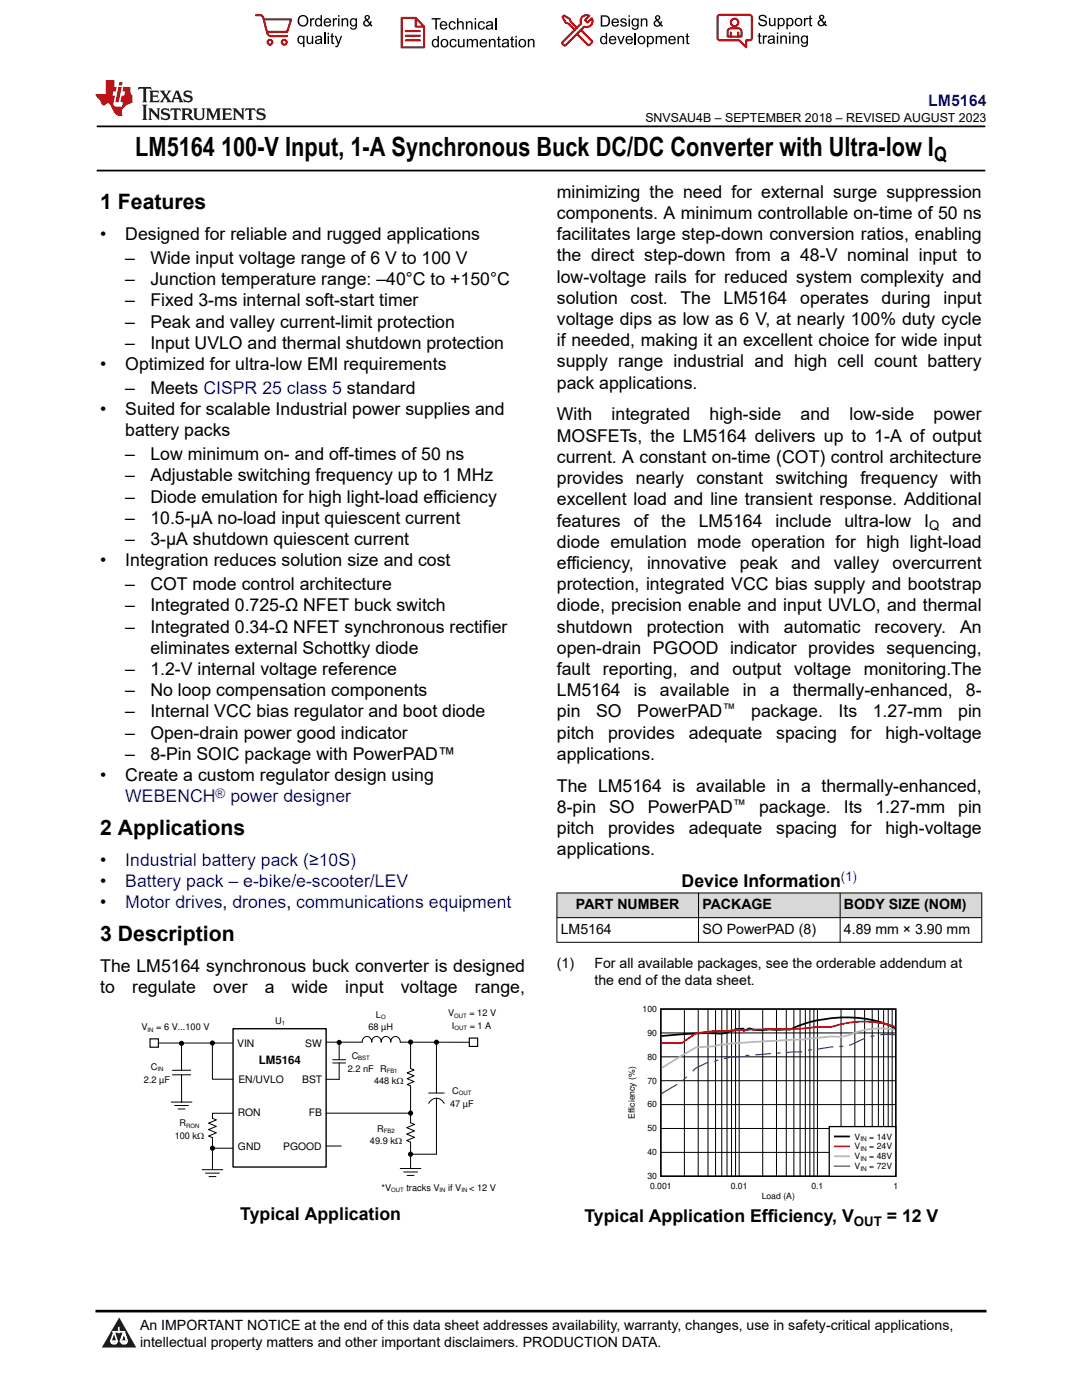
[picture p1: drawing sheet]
<svg xmlns="http://www.w3.org/2000/svg" width="216mm" height="279mm" viewBox="0 0 216 279" stroke-linecap="round" stroke-linejoin="round" font-family="sans-serif">
<path d="M19.3 25.2h177.3M19.3 34h177.3" fill="none" stroke="#000" stroke-width=".35"/>
<g fill="#d8d8d8">
<path d="M111.1 178.2h84.8v4.9h-84.8z" fill-rule="evenodd"/>
<path d="M111.2 178.3h28.1v4.8h-28.1z" fill-rule="evenodd"/>
<path d="M139.4 178.3h28.2v4.8h-28.2z" fill-rule="evenodd"/>
<path d="M167.7 178.3h28.1v4.8h-28.1z" fill-rule="evenodd"/>
</g>
<g fill="none" stroke="#000" stroke-width=".2">
<path d="M111.1 178.2h84.9M111.1 178.2v9.9M139.4 178.2v9.9M167.6 178.2v9.9M195.9 178.2v9.9M111.1 183.1h84.9M111.1 188.1h84.9M31.6 208.2h14.8M34.2 219.9h4.1M36.2 208.2v5.4M36.2 214.5v5.4M38 213.6h-3.6"/>
<path d="M38 214.5h-3.6M42.4 207.9v7.5h4.1M65 215.4h2.7M65.1 208h7.2a.96 .96 0 0 1 .9-1.2 .96 .96 0 0 1 1 1.2 .96 .96 0 0 1 .9-1.2 .96 .96 0 0 1 1 1.2 .96 .96 0 0 1 .9-1.2 .96 .96 0 0 1 1 1.2 .96 .96 0 0 1 .9-1.1 .96 .96 0 0 1 1 1.1h13.7M34.9 220.6h2.7M35.5 221.3h1.4M42.4 222.2h4.1M65.1 222.2h16.8M65.1 228.7h3"/>
<circle cx="36.2" cy="208.2" r=".41"/>
<circle cx="42.4" cy="208.2" r=".41"/>
<circle cx="67.7" cy="208" r=".41"/>
<circle cx="87.1" cy="208" r=".41"/>
</g>
<path d="M46.5 205.3h18.6v27.6h-18.6z" fill="none" stroke="#000" stroke-width=".28"/>
<g fill="#000">
<circle cx="36.2" cy="208.2" r=".41"/>
<circle cx="42.4" cy="208.2" r=".41"/>
<circle cx="67.7" cy="208" r=".41"/>
<circle cx="87.1" cy="208" r=".41"/>
</g>
<path d="M29.9 207.3h1.7v1.7h-1.7z" fill-rule="evenodd" fill="#fff"/>
<path d="M29.9 207.3h1.7v1.7h-1.7z" fill="none" stroke="#000" stroke-width=".23"/>
<path d="M93.6 207.2h1.7v1.6h-1.7z" fill-rule="evenodd" fill="#fff"/>
<path d="M93.6 207.2h1.7v1.6h-1.7z" fill="none" stroke="#000" stroke-width=".23"/>
<g fill="none" stroke="#000" stroke-width=".2">
<path d="M66.4 212.1h2.6M66.4 211.5h2.6M67.7 208v3.5M67.7 212.1v3.3M81.9 208v5.2l.7 .3-1.4 .6 1.4 .6-1.4 .6 1.4 .6-1.4 .5 .7 .3v7.4l.8 .3-1.5 .6 1.5 .7-1.5 .6 1.5 .7-1.5 .6 .7 .3v5.3M85.5 218.1h3.1M87.1 208v10.1M87.1 219.2v11.1h-5.2M40.3 233.4h4.2M41 234.1h2.8M41.7 234.8h1.4M42.4 222.2v1l.8 .3-1.6 .6 1.6 .7-1.6 .6 1.6 .7-1.6 .6 .8 .3v6.4"/>
<path d="M42.4 229.1h4M79.9 233.2h4.1M80.6 233.9h2.7M81.2 234.6h1.4M85.5 220.2a1.69 1.69 0 0 1 1.6-1 1.69 1.69 0 0 1 1.5 1"/>
<circle cx="81.9" cy="208" r=".41"/>
<circle cx="42.4" cy="229.1" r=".41"/>
<circle cx="81.9" cy="230.3" r=".41"/>
<circle cx="81.9" cy="222.2" r=".41"/>
</g>
<g fill="#000">
<circle cx="81.9" cy="208" r=".41"/>
<circle cx="42.4" cy="229.1" r=".41"/>
<circle cx="81.9" cy="230.3" r=".41"/>
<circle cx="81.9" cy="222.2" r=".41"/>
</g>
<path d="M125 200.7h53.9v39h-53.9z" fill-rule="evenodd" fill="#fff"/>
<path d="M131.9 201.4h46.8v33.3h-46.8z" fill="none" stroke="#000" stroke-width=".25"/>
<g fill="none" stroke="#000" stroke-width=".2">
<path d="M131.9 215.7h46.8M131.9 210.9h46.8M131.9 206.1h46.8M136.6 201.4v33.4M139.3 201.4v33.4M141.3 201.4v33.4M142.8 201.4v33.4M144 201.4v33.4M145.1 201.4v33.4M146 201.4v33.4M146.8 201.4v33.4M147.5 201.4v33.4"/>
<path d="M152.2 201.4v33.4M154.9 201.4v33.4M156.9 201.4v33.4M158.4 201.4v33.4M159.6 201.4v33.4M160.7 201.4v33.4M161.6 201.4v33.4M162.4 201.4v33.4M163.1 201.4v33.4M167.8 201.4v33.4M170.6 201.4v33.4M172.5 201.4v33.4"/>
<path d="M174 201.4v33.4M175.3 201.4v33.4M176.3 201.4v33.4M177.2 201.4v33.4M178 201.4v33.4M131.9 230h46.8M131.9 225.2h46.8M131.9 220.4h46.8"/>
</g>
<path d="M178.6 205.3a21.7 21.7 0 0 0-12.8-2.1l-2.7 .4a23.5 23.5 0 0 0-5.5 1.9l-4-.1a7.7 7.7 0 0 1-4.1-.2l-1.1 .6v-.5l-1.8 .1v.2l-1.7 .5-1.1 .2a55.7 55.7 0 0 0-11.8 .5" fill="none" stroke="#000" stroke-width=".35"/>
<path d="M178.6 204.9a19.3 19.3 0 0 0-12.8 .1h-2.7a139.2 139.2 0 0 1-13.6 .5l-4.6 .3a23 23 0 0 0-6 .4l-2.9 2h-4" fill="none" stroke="#f00" stroke-width=".35"/>
<path d="M178.6 205.6a15 15 0 0 0-9.3 1l-1.5 .3-2-.1-5.7 .7-14.3 .7-.9 .3-1.1-.1-1.3 .4-3.6 .2-6.9 4.2" fill="none" stroke="#b8b8b8" stroke-width=".35"/>
<g fill="none" stroke="#295c75" stroke-width=".25">
<path d="M135.1 216.4l-3.1 1.9M137 214.9l-.7 .7M141.3 212.1l-2.4 1.1-.7 .6M143.3 211.5l-.8 .4M147.6 210.8l-1.8 .1-1.3 .3M149.5 210.6l-.7 .1M153.8 210.3l-3.1 .2M155.8 210.1l-.8 .1M160.1 209.9l-3.2 .2M162 209.5l-.8 .1M166.3 208.9l-3.1 .5M168.3 208.8l-.8 .1"/>
<path d="M172.5 207.2l-3.1 1.4M174.5 206.7l-.8 .2M175.7 206.5h2.9"/>
</g>
<path d="M165.5 224.8h13.2v9.9h-13.2z" fill-rule="evenodd" fill="#fff"/>
<path d="M165.5 224.8h13.2v9.9h-13.2z" fill="none" stroke="#000" stroke-width=".25"/>
<path d="M166.6 226.8h2.8" fill="none" stroke="#000" stroke-width=".35"/>
<path d="M166.6 228.8h2.8" fill="none" stroke="#f00" stroke-width=".35"/>
<path d="M166.6 230.8h2.8" fill="none" stroke="#b8b8b8" stroke-width=".35"/>
<path d="M166.5 232.7h3" fill="none" stroke="#295c75" stroke-width=".25"/>
<path d="M0 0h215.9v23.8h-215.9z" fill-rule="evenodd" fill="#fff"/>
<path d="M27.7 17.4l-.2 .6 .5-.3h.6v.1v2.2l-.2 .4h1l-.2-.4v-2.2v-.1h.5l.5 .3-.1-.6zM29.8 18.1l.2 .4v1.5l-.2 .4h1.9l.1-.6a1.08 1.08 0 0 1-1.3 .2v-.7h.6l.4 .2v-.6l-.4 .2h-.6v-.6l.2-.1a1 1 0 0 1 1 .2l-.1-.5zM31.8 18.1l1 1.1-1 1.2h.9l-.2-.2 .4-.7 .5 .7-.2 .2h1.6l-.2-.2 .1-.4h1l.1 .4-.1 .2h.9l-.2-.3-.8-2h-.5l-1 2.2-.8-1.1 .9-1.1h-.8l.2 .2-.5 .7-.3-.7 .1-.2zM35.2 18.5l.4 1h-.8zM36.8 18.2a.65 .65 0 0 0-.2 .7 .65 .65 0 0 0 .6 .5l.7 .2 .1 .2a.79 .79 0 0 1-.7 .4 .79 .79 0 0 1-.7-.5l.1 .7 .2-.1a.93 .93 0 0 0 1.1 .1 .93 .93 0 0 0 .4-1 1.46 1.46 0 0 0-1.2-.6l-.1-.3a1.09 1.09 0 0 1 1.2 .2l-.2-.6-.1 .1-.6-.2zM28.4 20.9l.2 .4v2.3l-.2 .3h1l-.2-.3v-2.3l.2-.4zM29.6 21.6l.2 .4v1.6l-.2 .3h.8l-.3-.3v-1.4l1.7 1.8v-2l.2-.4h-.8l.2 .2 .1 1.1-1.2-1.3zM32.3 21.8a.65 .65 0 0 0-.2 .7 .65 .65 0 0 0 .7 .4l.6 .2 .1 .2a.79 .79 0 0 1-.7 .4 .79 .79 0 0 1-.7-.5l.1 .7 .2-.1a.93 .93 0 0 0 1.1 .1 .93 .93 0 0 0 .4-.9 1.46 1.46 0 0 0-1.2-.6l-.1-.4a1.09 1.09 0 0 1 1.2 .2l-.2-.6-.1 .1-.6-.1zM34.1 21.6l-.1 .7a.63 .63 0 0 1 .7-.4l.1 1.7-.3 .3h1l-.2-.3v-1.7a.66 .66 0 0 1 .8 .4l-.1-.7zM36.2 21.6l.2 .4v1.6l-.2 .3h.9l-.2-.2v-.7h.5l.1 .2a.79 .79 0 0 0 1.2 .6l-1-.9a.61 .61 0 0 0 .6-.6 .61 .61 0 0 0-.5-.6zM36.9 21.9h.2a.47 .47 0 0 1 .5 .1 .47 .47 0 0 1 .1 .5l-.2 .2h-.6zM38.5 21.6l.2 .2a2.27 2.27 0 0 0 .4 2 1.04 1.04 0 0 0 1.7-.7v-1.3l.2-.2h-.8l.2 .4v1.1a.6 .6 0 0 1-.6 .6 .6 .6 0 0 1-.6-.6v-1.1l.3-.4zM41.1 21.6l.2 .4v1.6l-.2 .3h.7l-.2-.3v-1.5l.9 1.9 .8-1.9v1.5l-.2 .3h1l-.3-.3v-1.6l.3-.4h-.8l-.7 1.5-.7-1.5zM44.3 21.6l.2 .4v1.6l-.2 .3h1.9l.1-.5a1.09 1.09 0 0 1-1.3 .1v-.6h.6l.4 .1v-.6l-.4 .2h-.6v-.6l.2-.1a1.01 1.01 0 0 1 1 .3l-.1-.6zM46.4 21.6l.3 .4v1.6l-.3 .3h.8l-.2-.3v-1.4l1.6 1.8v-2l.2-.4h-.7l.2 .2v1.1l-1.2-1.3zM49 21.6l-.1 .7a.63 .63 0 0 1 .8-.4v1.7l-.3 .3h1l-.2-.3v-1.7a.66 .66 0 0 1 .8 .4l-.1-.7zM51.4 21.8a.65 .65 0 0 0-.2 .7 .65 .65 0 0 0 .6 .4l.6 .2 .2 .2a.79 .79 0 0 1-.8 .4 .79 .79 0 0 1-.6-.5l.1 .7 .2-.1a.93 .93 0 0 0 1 .1 .93 .93 0 0 0 .5-.9 1.46 1.46 0 0 0-1.3-.6l-.1-.4a1.09 1.09 0 0 1 1.3 .2l-.2-.6-.2 .1-.5-.1z" fill="#231f20"/>
<path d="M21.1 16v2.8h-2.1l.1 .3 .9 1a.95 .95 0 0 0 .9 .9 .59 .59 0 0 1 .6-.4 .59 .59 0 0 1 .5 .4l.4 .8a1.59 1.59 0 0 0 2.1 1.3 1.61 1.61 0 0 1 1-2.2l1-.4-.1-1.5a1.59 1.59 0 0 1-.4-1.6h-1.4l-.2 .9h.5l-.1 .8h-.5l-.2 1v.2l.4 .1-.2 .9h-.6a.73 .73 0 0 1-1.1-.7l.3-1.5h-.5l.2-.8h.5l.2-.9h-.5v-1.4zM23.6 17.4l-.6 3h.7l.6-3zM23.8 16.4l-.1 .7h.7l.1-.7z" fill="#ed1c24"/>
<g fill="#000">
<path d="M59.4 4.2a1.12 1.12 0 0 1 2.2 0 1.12 1.12 0 0 1-2.2 0zM59.9 3.5a.89 .89 0 0 0-.1 1.1 .89 .89 0 0 0 1.1 .4 .88 .88 0 0 0 .3-1.3 .88 .88 0 0 0-1.3-.2z" fill-rule="evenodd"/>
<path d="M59.5 7.3l.5-.2 .5 .3v-.3h.3v2.3h-.3v-.8a.74 .74 0 0 1-1 0 .74 .74 0 0 1-.1-1zM59.8 7.5a.57 .57 0 0 0-.2 .7 .57 .57 0 0 0 .8 .2 .57 .57 0 0 0 .1-.7 .57 .57 0 0 0-.7-.2z" fill-rule="evenodd"/>
<path d="M61.9 3.6h.2v.3l.2-.2 .3-.1 .2 .1-.1 .3a.36 .36 0 0 0-.5 0 .36 .36 0 0 0 0 .4v.9h-.3z" fill-rule="evenodd"/>
<path d="M61.2 7.1h.3v.9a.41 .41 0 0 0 .4 .6 .41 .41 0 0 0 .3-.6v-.9h.3v1.7h-.2v-.3a.58 .58 0 0 1-.7 .3 .58 .58 0 0 1-.4-.6z" fill-rule="evenodd"/>
<path d="M63 3.8l.5-.2 .5 .2v-.8h.2v2.3h-.2v-.2a.75 .75 0 0 1-1-.1 .75 .75 0 0 1-.1-1zM63.2 4a.57 .57 0 0 0-.1 .7 .57 .57 0 0 0 .8 .2 .57 .57 0 0 0 .1-.7 .57 .57 0 0 0-.8-.2z" fill-rule="evenodd"/>
<path d="M63 7.3a.74 .74 0 0 1 1-.1 .74 .74 0 0 1 .3 .9v.7h-.3v-.2a.57 .57 0 0 1-.8 .2 .57 .57 0 0 1-.2-.8l1-.3a.41 .41 0 0 0-.4-.4 .41 .41 0 0 0-.4 .4l-.3-.1zM63.2 8.2a.35 .35 0 0 0 .2 .5 .35 .35 0 0 0 .5-.3l.1-.4z" fill-rule="evenodd"/>
<path d="M65.4 6.5h.3v.3h-.3zM65.4 7.1h.3v1.7h-.3z" fill-rule="evenodd"/>
<path d="M64.8 3.8a.76 .76 0 0 1 .9-.1 .76 .76 0 0 1 .4 .8h-1.2a.47 .47 0 0 0 .3 .6 .47 .47 0 0 0 .6-.4l.3 .1a.82 .82 0 0 1-1.3 .3 .82 .82 0 0 1 0-1.3zM65 4l-.1 .3h.9l-.3-.4z" fill-rule="evenodd"/>
<path d="M66.4 3.6h.3v.3l.1-.2 .4-.1 .1 .1-.1 .3a.36 .36 0 0 0-.4 0 .36 .36 0 0 0-.1 .4v.9h-.3z" fill-rule="evenodd"/>
<path d="M66.1 6.7l.3-.1v.5h.3v.3h-.3v.9l.1 .2h.2v.3a.41 .41 0 0 1-.4-.1 .41 .41 0 0 1-.2-.4v-.9h-.2v-.3h.2z" fill-rule="evenodd"/>
<path d="M66.8 7.1h.3l.4 1.4 .5-1.4h.3l-.6 1.7a.57 .57 0 0 1-.8 .6v-.3a.37 .37 0 0 0 .5-.3z" fill-rule="evenodd"/>
<path d="M67.5 3h.2v.3h-.2zM67.5 3.6h.2v1.7h-.2z" fill-rule="evenodd"/>
<path d="M68.2 3.6h.2v.3a.58 .58 0 0 1 .7-.3 .58 .58 0 0 1 .4 .7v1h-.3v-1a.4 .4 0 0 0-.4-.5 .4 .4 0 0 0-.4 .6v.9h-.2z" fill-rule="evenodd"/>
<path d="M70 3.8l.5-.2 .5 .2v-.2h.2v1.5a.71 .71 0 0 1-.5 .8 .71 .71 0 0 1-.8-.5h.2a.46 .46 0 0 0 .6 .3 .46 .46 0 0 0 .3-.6 .78 .78 0 0 1-1.1-.2 .78 .78 0 0 1 .1-1.1zM70.2 4a.53 .53 0 0 0-.1 .8 .53 .53 0 0 0 .8 0 .54 .54 0 0 0 0-.7 .54 .54 0 0 0-.7-.1z" fill-rule="evenodd"/>
<path d="M72.9 3.1a.53 .53 0 0 1 .8 .1 .53 .53 0 0 1-.3 .8l.4 .5 .1-.3 .3 .1-.2 .5 .3 .3-.2 .2-.3-.3a.71 .71 0 0 1-1.2 .1 .71 .71 0 0 1 .4-1.1l-.3-.5zM73 3.5a.3 .3 0 0 0 .6 0 .3 .3 0 0 0-.6 0zM72.9 4.3a.45 .45 0 0 0 0 .7 .45 .45 0 0 0 .7-.2l-.5-.6z" fill-rule="evenodd"/>
<path d="M86.1 3.6h1.8v.3h-.7v2h-.3v-2h-.8z" fill-rule="evenodd"/>
<path d="M86.3 8l.5-.2 .5 .2v-.8h.3v2.2h-.3v-.2a.76 .76 0 0 1-1 0 .76 .76 0 0 1-.1-1zM86.6 8.1a.58 .58 0 0 0-.2 .8 .58 .58 0 0 0 .8 .2 .58 .58 0 0 0 .1-.8 .58 .58 0 0 0-.7-.2z" fill-rule="evenodd"/>
<path d="M88.2 7.9a.81 .81 0 0 1 1.1 .2 .81 .81 0 0 1-.2 1.1 .81 .81 0 0 1-1.1-.1l-.1-.8zM88.3 8.1a.57 .57 0 0 0 0 .9 .57 .57 0 0 0 .8 0 .57 .57 0 0 0 0-.8 .57 .57 0 0 0-.8-.1z" fill-rule="evenodd"/>
<path d="M88 4.4a.77 .77 0 0 1 .9-.1 .77 .77 0 0 1 .4 .8h-1.3a.48 .48 0 0 0 .4 .6 .48 .48 0 0 0 .6-.3h.3a.83 .83 0 0 1-1.3 .4 .83 .83 0 0 1 0-1.4zM88.2 4.6l-.2 .3h1l-.3-.4z" fill-rule="evenodd"/>
<path d="M89.7 4.4a.7 .7 0 0 1 1.2 .3l-.2 .1a.45 .45 0 0 0-.6-.3 .45 .45 0 0 0-.3 .6 .45 .45 0 0 0 .3 .6 .45 .45 0 0 0 .6-.4h.3a.76 .76 0 0 1-1.1 .6 .76 .76 0 0 1-.3-1.1z" fill-rule="evenodd"/>
<path d="M89.9 8a.7 .7 0 0 1 1.2 .3h-.3a.45 .45 0 0 0-.5-.3 .45 .45 0 0 0-.3 .6 .45 .45 0 0 0 .3 .6 .45 .45 0 0 0 .6-.4l.2 .1a.76 .76 0 0 1-1 .5 .76 .76 0 0 1-.4-1.1z" fill-rule="evenodd"/>
<path d="M91.2 3.6h.3v.8a.59 .59 0 0 1 .7-.2 .59 .59 0 0 1 .3 .7v1h-.2v-1a.4 .4 0 0 0-.5-.4 .4 .4 0 0 0-.3 .5v.9h-.3z" fill-rule="evenodd"/>
<path d="M91.4 7.8h.2v.9a.41 .41 0 0 0 .5 .5 .41 .41 0 0 0 .3-.5v-.9h.3v1.6h-.3v-.2a.58 .58 0 0 1-.7 .3 .58 .58 0 0 1-.3-.7z" fill-rule="evenodd"/>
<path d="M93 4.2h.2v.3a.59 .59 0 0 1 .7-.3 .59 .59 0 0 1 .4 .7v1h-.3v-1a.41 .41 0 0 0-.4-.5 .41 .41 0 0 0-.4 .6v.9h-.2z" fill-rule="evenodd"/>
<path d="M93.1 7.8h.3v.2a.56 .56 0 0 1 1 0 .54 .54 0 0 1 .6-.2 .54 .54 0 0 1 .4 .5v1.1h-.3v-1a.34 .34 0 0 0-.3-.4 .34 .34 0 0 0-.4 .3v1.1h-.3v-1a.38 .38 0 0 0-.5-.4 .38 .38 0 0 0-.2 .6v.8h-.3z" fill-rule="evenodd"/>
<path d="M94.7 3.6h.3v.3h-.3zM94.7 4.2h.3v1.7h-.3z" fill-rule="evenodd"/>
<path d="M95.5 4.4a.7 .7 0 0 1 1.3 .3l-.3 .1a.45 .45 0 0 0-.6-.3 .45 .45 0 0 0-.3 .6 .45 .45 0 0 0 .3 .6 .45 .45 0 0 0 .6-.4h.3a.76 .76 0 0 1-1.1 .6 .76 .76 0 0 1-.3-1.1z" fill-rule="evenodd"/>
<path d="M95.9 8a.77 .77 0 0 1 .9-.2 .77 .77 0 0 1 .4 .9h-1.2a.48 .48 0 0 0 .3 .5 .48 .48 0 0 0 .6-.3h.3a.83 .83 0 0 1-1.3 .4 .83 .83 0 0 1 0-1.3zM96.1 8.1l-.1 .4h.9l-.2-.5z" fill-rule="evenodd"/>
<path d="M97.5 7.8h.3v.2a.59 .59 0 0 1 .7-.2 .59 .59 0 0 1 .4 .6v1h-.3v-1a.41 .41 0 0 0-.5-.4 .41 .41 0 0 0-.3 .5v.9h-.3z" fill-rule="evenodd"/>
<path d="M97.1 4.4a.74 .74 0 0 1 1-.1 .74 .74 0 0 1 .3 .9v.7h-.3v-.2a.59 .59 0 0 1-.8 .2 .59 .59 0 0 1-.3-.8l1.1-.3a.42 .42 0 0 0-.4-.4 .42 .42 0 0 0-.5 .4l-.2-.1zM97.3 5.3a.36 .36 0 0 0 .2 .5 .36 .36 0 0 0 .5-.2l.1-.5z" fill-rule="evenodd"/>
<path d="M99.4 7.4l.2-.2v.6h.3v.2h-.3v1l.1 .2h.2l.1 .2a.41 .41 0 0 1-.5 0 .41 .41 0 0 1-.1-.4v-1h-.2v-.2h.2z" fill-rule="evenodd"/>
<path d="M100.3 8a.74 .74 0 0 1 .9-.2 .74 .74 0 0 1 .3 .9l.1 .7h-.3v-.2a.59 .59 0 0 1-.8 .3 .59 .59 0 0 1-.3-.8l1-.3a.42 .42 0 0 0-.3-.4 .42 .42 0 0 0-.5 .3h-.3zM100.5 8.8a.36 .36 0 0 0 .1 .5 .36 .36 0 0 0 .5-.2l.2-.5z" fill-rule="evenodd"/>
<path d="M102 7.4l.3-.2v.6h.3v.2h-.3v1l.1 .2h.2v.2a.41 .41 0 0 1-.5 0 .41 .41 0 0 1-.1-.4v-1h-.2v-.2h.2z" fill-rule="evenodd"/>
<path d="M102.8 7.2h.3v.3h-.3zM102.8 7.8h.3v1.6h-.3z" fill-rule="evenodd"/>
<path d="M103.7 7.9a.81 .81 0 0 1 1.1 .2 .81 .81 0 0 1-.1 1.1 .81 .81 0 0 1-1.2-.1v-.8zM103.9 8.1a.57 .57 0 0 0-.1 .9 .57 .57 0 0 0 .8 0 .57 .57 0 0 0 0-.8 .57 .57 0 0 0-.7-.1z" fill-rule="evenodd"/>
<path d="M105.3 7.8h.3v.2a.59 .59 0 0 1 .7-.2 .59 .59 0 0 1 .4 .6v1h-.3v-1a.41 .41 0 0 0-.5-.4 .41 .41 0 0 0-.3 .5v.9h-.3z" fill-rule="evenodd"/>
<path d="M119.9 3.1h.7a1.12 1.12 0 0 1 1.1 1.1 1.12 1.12 0 0 1-1 1.1h-.8zM120.2 3.3v1.7h.4a.86 .86 0 0 0 .8-.8 .86 .86 0 0 0-.8-.9z" fill-rule="evenodd"/>
<path d="M119.9 7.4l.5-.3 .5 .3v-.8h.2v2.2h-.2v-.2a.75 .75 0 0 1-1 0 .75 .75 0 0 1-.1-1zM120.1 7.5a.57 .57 0 0 0-.1 .8 .57 .57 0 0 0 .8 .2 .57 .57 0 0 0 .1-.8 .57 .57 0 0 0-.8-.2z" fill-rule="evenodd"/>
<path d="M121.7 7.4a.76 .76 0 0 1 .9-.2 .76 .76 0 0 1 .4 .9h-1.2a.47 .47 0 0 0 .3 .5 .47 .47 0 0 0 .6-.3h.3a.82 .82 0 0 1-1.3 .4 .82 .82 0 0 1 0-1.3zM121.9 7.5l-.1 .3h.9l-.3-.4z" fill-rule="evenodd"/>
<path d="M122.2 3.9a.76 .76 0 0 1 .9-.2 .76 .76 0 0 1 .4 .9h-1.2a.47 .47 0 0 0 .4 .5 .47 .47 0 0 0 .5-.3h.3a.82 .82 0 0 1-1.3 .4 .82 .82 0 0 1 0-1.3zM122.5 4l-.2 .3h.9l-.2-.4z" fill-rule="evenodd"/>
<path d="M123.9 3.8a.71 .71 0 0 1 1.1 .3h-.2a.32 .32 0 0 0-.4-.3 .32 .32 0 0 0-.3 .4h.1a.75 .75 0 0 1 .9 .8 .72 .72 0 0 1-.7 .3 .72 .72 0 0 1-.7-.5h.3a.36 .36 0 0 0 .4 .4 .36 .36 0 0 0 .3-.5 .8 .8 0 0 1-.9-.7z" fill-rule="evenodd"/>
<path d="M123.2 7.2h.3l.4 1.3 .5-1.3h.3l-.7 1.6h-.2z" fill-rule="evenodd"/>
<path d="M125.4 3.1h.3v.3h-.3zM125.4 3.7h.3v1.6h-.3z" fill-rule="evenodd"/>
<path d="M125 7.4a.76 .76 0 0 1 .9-.2 .76 .76 0 0 1 .4 .9h-1.2a.47 .47 0 0 0 .3 .5 .47 .47 0 0 0 .6-.3h.3a.82 .82 0 0 1-1.3 .4 .82 .82 0 0 1 0-1.3zM125.2 7.5l-.1 .3h.9l-.2-.4z" fill-rule="evenodd"/>
<path d="M126.2 3.9l.5-.3 .5 .3v-.2h.2v1.4a.71 .71 0 0 1-.5 .8 .71 .71 0 0 1-.8-.5l.2 .1a.46 .46 0 0 0 .6 .2 .46 .46 0 0 0 .3-.6 .78 .78 0 0 1-1.1-.1 .78 .78 0 0 1 .1-1.1zM126.4 4a.53 .53 0 0 0-.1 .8 .53 .53 0 0 0 .8 0 .54 .54 0 0 0 0-.7 .54 .54 0 0 0-.7-.1z" fill-rule="evenodd"/>
<path d="M127.5 7.3a.8 .8 0 0 1 1.1 .2 .8 .8 0 0 1-.1 1.1 .8 .8 0 0 1-1.2-.1v-.8zM127.7 7.5a.56 .56 0 0 0-.1 .9 .56 .56 0 0 0 .8-.1 .56 .56 0 0 0 0-.7 .56 .56 0 0 0-.7-.1z" fill-rule="evenodd"/>
<path d="M127.9 3.7h.2v.2a.58 .58 0 0 1 .7-.2 .58 .58 0 0 1 .4 .6v1h-.3v-1a.4 .4 0 0 0-.4-.4 .4 .4 0 0 0-.4 .5v.9h-.2z" fill-rule="evenodd"/>
<path d="M129.1 7.2h.2v.2a.72 .72 0 0 1 1-.1 .72 .72 0 0 1 .2 1 .64 .64 0 0 1-.5 .5 .64 .64 0 0 1-.6-.2v.8h-.3zM129.5 7.5a.56 .56 0 0 0-.2 .8 .56 .56 0 0 0 .8 .2 .56 .56 0 0 0 .1-.8 .56 .56 0 0 0-.7-.2z" fill-rule="evenodd"/>
<path d="M130.8 7.2h.3v.2a.55 .55 0 0 1 .9 0 .53 .53 0 0 1 .6-.3 .53 .53 0 0 1 .4 .6v1.1h-.2v-1a.34 .34 0 0 0-.3-.4 .34 .34 0 0 0-.4 .3v1.1h-.3v-1a.37 .37 0 0 0-.5-.4 .37 .37 0 0 0-.2 .6v.8h-.3z" fill-rule="evenodd"/>
<path d="M130.8 3.2a.53 .53 0 0 1 .9 .1 .53 .53 0 0 1-.4 .8l.4 .5 .2-.4 .2 .1-.2 .5 .4 .3-.2 .3-.3-.4a.71 .71 0 0 1-1.2 .1 .71 .71 0 0 1 .3-1.1l-.2-.5zM130.9 3.6a.3 .3 0 0 0 .6 0 .3 .3 0 0 0-.6 0zM130.9 4.3a.45 .45 0 0 0 0 .7 .45 .45 0 0 0 .7-.2l-.5-.6z" fill-rule="evenodd"/>
<path d="M133.6 7.4a.76 .76 0 0 1 .9-.2 .76 .76 0 0 1 .3 .9h-1.2a.47 .47 0 0 0 .4 .5 .47 .47 0 0 0 .6-.3h.2a.82 .82 0 0 1-1.2 .4 .82 .82 0 0 1 0-1.3zM133.8 7.5l-.2 .3h1l-.3-.4z" fill-rule="evenodd"/>
<path d="M135.2 7.2h.2v.2a.58 .58 0 0 1 .7-.2 .58 .58 0 0 1 .4 .6v1h-.3v-1a.4 .4 0 0 0-.4-.4 .4 .4 0 0 0-.3 .5v.9h-.3z" fill-rule="evenodd"/>
<path d="M137 6.8l.3-.2v.6h.2v.2h-.2v1v.2h.2l.1 .2a.41 .41 0 0 1-.5 0 .41 .41 0 0 1-.1-.5v-.9h-.2v-.2h.2z" fill-rule="evenodd"/>
<path d="M151.6 3.1a.88 .88 0 0 1 1.4 .5h-.3a.49 .49 0 0 0-.5-.5 .49 .49 0 0 0-.5 .6l.1 .1a1.06 1.06 0 0 1 1.2 1 .95 .95 0 0 1-.9 .4 .95 .95 0 0 1-.8-.7h.3a.58 .58 0 0 0 .6 .5 .58 .58 0 0 0 .5-.6l-.2-.1a.95 .95 0 0 1-1.1-.9z" fill-rule="evenodd"/>
<path d="M151.4 6.7l.3-.2v.6h.2v.2h-.2v1v.2h.2l.1 .2a.41 .41 0 0 1-.5 0 .41 .41 0 0 1-.1-.5v-.9h-.2v-.2h.2z" fill-rule="evenodd"/>
<path d="M152.2 7.1h.3v.2l.1-.2h.4h.1l-.1 .3a.36 .36 0 0 0-.4 0 .36 .36 0 0 0-.1 .5v.8h-.3z" fill-rule="evenodd"/>
<path d="M153.3 7.3a.74 .74 0 0 1 1-.2 .74 .74 0 0 1 .3 .9l.1 .7h-.3l-.1-.2a.57 .57 0 0 1-.8 .3 .57 .57 0 0 1-.1-.9l.9-.2a.41 .41 0 0 0-.4-.4 .41 .41 0 0 0-.4 .3h-.3zM153.5 8.1a.35 .35 0 0 0 .2 .5 .35 .35 0 0 0 .5-.2l.1-.5z" fill-rule="evenodd"/>
<path d="M153.4 3.6h.3v.9a.41 .41 0 0 0 .4 .5 .41 .41 0 0 0 .4-.5v-.9h.2v1.6h-.2v-.2a.58 .58 0 0 1-.7 .2 .58 .58 0 0 1-.4-.6z" fill-rule="evenodd"/>
<path d="M155 6.5h.3v.3h-.3zM155 7.1h.3v1.6h-.3z" fill-rule="evenodd"/>
<path d="M155.2 3.6h.2v.2a.72 .72 0 0 1 1-.1 .72 .72 0 0 1 .2 1 .64 .64 0 0 1-.5 .5 .64 .64 0 0 1-.6-.2v.8h-.3zM155.6 3.9a.56 .56 0 0 0-.2 .8 .56 .56 0 0 0 .8 .2 .56 .56 0 0 0 .1-.8 .56 .56 0 0 0-.7-.2z" fill-rule="evenodd"/>
<path d="M155.7 7.1h.3v.2a.58 .58 0 0 1 .7-.2 .58 .58 0 0 1 .3 .6v1h-.3v-1a.4 .4 0 0 0-.4-.4 .4 .4 0 0 0-.3 .5v.9h-.3z" fill-rule="evenodd"/>
<path d="M156.9 3.6h.3v.2a.72 .72 0 0 1 .9-.1 .72 .72 0 0 1 .2 1 .64 .64 0 0 1-.4 .5 .64 .64 0 0 1-.7-.2v.8h-.3zM157.3 3.9a.56 .56 0 0 0-.1 .8 .56 .56 0 0 0 .7 .2 .56 .56 0 0 0 .2-.8 .56 .56 0 0 0-.8-.2z" fill-rule="evenodd"/>
<path d="M157.4 6.5h.3v.3h-.3zM157.4 7.1h.3v1.6h-.3z" fill-rule="evenodd"/>
<path d="M158.1 7.1h.3v.2a.58 .58 0 0 1 .7-.2 .58 .58 0 0 1 .4 .6v1h-.3v-1a.4 .4 0 0 0-.5-.4 .4 .4 0 0 0-.3 .5v.9h-.3z" fill-rule="evenodd"/>
<path d="M158.8 3.7a.8 .8 0 0 1 1.1 .2 .8 .8 0 0 1-.1 1.1 .8 .8 0 0 1-1.1-.1l-.1-.8zM159 3.9a.56 .56 0 0 0-.1 .9 .56 .56 0 0 0 .9 0 .56 .56 0 0 0-.1-.8 .56 .56 0 0 0-.7-.1z" fill-rule="evenodd"/>
<path d="M160 7.3l.5-.2 .5 .2v-.2h.2v1.4a.71 .71 0 0 1-.5 .9 .71 .71 0 0 1-.9-.5h.3a.46 .46 0 0 0 .6 .2 .46 .46 0 0 0 .2-.6 .78 .78 0 0 1-1-.1 .78 .78 0 0 1 .1-1.1zM160.2 7.4a.53 .53 0 0 0-.1 .8 .53 .53 0 0 0 .8 0 .54 .54 0 0 0 0-.7 .54 .54 0 0 0-.7-.1z" fill-rule="evenodd"/>
<path d="M160.4 3.6h.3v.2l.1-.2h.4h.1l-.1 .3a.36 .36 0 0 0-.4 0 .36 .36 0 0 0-.1 .5v.8h-.3z" fill-rule="evenodd"/>
<path d="M161.5 3.2l.3-.2v.6h.3v.2h-.3v1v.2h.3v.2a.41 .41 0 0 1-.5 0 .41 .41 0 0 1-.1-.5v-.9h-.2v-.2h.2z" fill-rule="evenodd"/>
<path d="M163.6 3.1a.53 .53 0 0 1 .8 .1 .53 .53 0 0 1-.3 .8l.4 .5 .1-.3h.3l-.2 .5 .3 .3-.2 .3-.3-.3a.71 .71 0 0 1-1.2 .1 .71 .71 0 0 1 .4-1.2l-.3-.5zM163.7 3.5a.3 .3 0 0 0 .5 0 .3 .3 0 0 0-.5 0zM163.6 4.2a.45 .45 0 0 0 0 .8 .45 .45 0 0 0 .7-.3l-.5-.6z" fill-rule="evenodd"/>
</g>
<path d="M64.8 6.5v2.3M98.9 3.6v2.3M126.8 6.6v2.2" fill="none" stroke="#000" stroke-width=".28"/>
<g fill="none" stroke="#de0000" stroke-width=".42">
<path d="M51.1 3l1 .1a1.4 1.4 0 0 1 .6 1.2l.7 2.5a.95 .95 0 0 0 1.1 .4h2.8M52.7 3.9h5.4l-.8 2.4h-4M80.1 3.6h2.8v1.7h1.7v4.2h-4.5zM81 7.1h2.8M81 6.2h2.8M81 8.1h2.8M82.9 3.6l1.7 1.7M115.1 5.5l-1.3-1.2-.1-.5-1.2-.7-.3 .3 .7 1.1 .5 .2 1.3 1.3M115.9 6l2.2 2.2v.3l-.5 .5h-.3l-2.2-2.2zM115.9 6l.7-.7a1.19 1.19 0 0 0 1.3-.3 1.19 1.19 0 0 0 .2-1.4l-.9 .9-.4-.5 .8-.8a1.19 1.19 0 0 0-1.4 .1 1.19 1.19 0 0 0-.2 1.4l-3.8 3.7v.3l.3 .3h.3l2.3-2.2M143.2 3.2l.4-.2h6l.4 .2v4.4l-.2 .4-.9 .1v1.3l-1.4-1.3h-3.9l-.4-.3zM145.4 5.8l.4-.1h1.6a.61 .61 0 0 1 .6 .6v1h-2.8v-1z"/>
<path d="M145.8 6.5v.8M147.3 6.5v.8"/>
<circle cx="53.9" cy="8.4" r=".49"/>
<circle cx="56.7" cy="8.4" r=".49"/>
<circle cx="146.6" cy="4.5" r=".75"/>
</g>
<path d="M0 261.4h215.9v18h-215.9z" fill-rule="evenodd" fill="#fff"/>
<path d="M23.8 262.9l3.4 6h-6.9z" fill="#231f20"/>
<path d="M22.1 267.7h1.3l-.4 .5h-.3a.55 .55 0 0 1-.6-.5z" fill-rule="evenodd" fill="#fff"/>
<path d="M22.1 267.7h1.3l-.4 .5h-.3a.55 .55 0 0 1-.6-.5z" fill="none" stroke="#231f20" stroke-width=".34"/>
<path d="M22.1 267.7h1.3l-.4 .5h-.5zM22.6 265.8h.1M22.6 265.8h2.3zM23.7 265.9h.1M23.7 264.9v1zM24 267.7h.1" fill="none" stroke="#fff" stroke-width=".34"/>
<path d="M24.7 265.8l-.7 1.9z" fill="#fff"/>
<path d="M24.7 265.8l-.7 1.9z" fill="none" stroke="#fff" stroke-width=".34"/>
<path d="M24.7 265.8l.7 1.9z" fill="#fff"/>
<path d="M22.8 265.8l-.7 1.9zM22.8 265.8l.6 1.9zM24.7 265.8l.7 1.9zM25.3 267.7h.1" fill="none" stroke="#fff" stroke-width=".34"/>
<path d="M24.1 267.7h1.3a.65 .65 0 0 1-.6 .5 .65 .65 0 0 1-.7-.5z" fill-rule="evenodd" fill="#fff"/>
<path d="M24.1 267.7h1.3a.65 .65 0 0 1-.6 .5 .65 .65 0 0 1-.7-.5z" fill="none" stroke="#231f20" stroke-width=".34"/>
<path d="M24 267.7h.1M24.1 267.7h1.3l-.4 .5h-.5z" fill="none" stroke="#fff" stroke-width=".34"/>
<path d="M19 261.7h177.8" fill="none" stroke="#000" stroke-width=".53"/>
<g font-size="5.3">
<text x="27" y="31.2">LM5164</text>
<text x="44.1" y="31.2">100-V Input, 1-A Synchronous Buck DC/DC Converter with Ultra-low I</text>
</g>
<g font-size="4.2">
<text x="20" y="41.8">1 Features</text>
<text x="20" y="166.7">2 Applications</text>
<text x="20" y="187.8">3 Description</text>
</g>
<text font-size="4" x="186.4" y="32.2">Q</text>
<g font-size="3.5">
<text x="111.1" y="39.5">minimizing the need for external surge suppression</text>
<text x="20" y="47.9">•</text>
<text x="25" y="47.9">Designed for reliable and rugged applications</text>
<text x="111.1" y="43.7">components. A minimum controllable on-time of 50 ns</text>
<text x="111.1" y="47.9">facilitates large step-down conversion ratios, enabling</text>
<text x="25" y="52.7">–</text>
<text x="30" y="52.7">Wide input voltage range of 6 V to 100 V</text>
<text x="111.1" y="52.2">the direct step-down from a 48-V nominal input to</text>
<text x="25" y="56.9">–</text>
<text x="30" y="56.9">Junction temperature range: –40°C to +150°C</text>
<text x="111.1" y="56.4">low-voltage rails for reduced system complexity and</text>
<text x="25" y="61.2">–</text>
<text x="25" y="65.4">–</text>
<text x="30" y="61.2">Fixed 3-ms internal soft-start timer</text>
<text x="30" y="65.4">Peak and valley current-limit protection</text>
<text x="111.1" y="60.6">solution</text>
<text x="111.1" y="64.9">voltage dips as low as 6 V, at nearly 100% duty cycle</text>
<text x="125.8" y="60.6">cost.</text>
<text x="135.8" y="60.6">The</text>
<text x="144.4" y="60.6">LM5164</text>
<text x="159.7" y="60.6">operates</text>
<text x="175.9" y="60.6">during</text>
<text x="188.2" y="60.6">input</text>
<text x="25" y="69.6">–</text>
<text x="30" y="69.6">Input UVLO and thermal shutdown protection</text>
<text x="111.1" y="69.1">if needed, making it an excellent choice for wide input</text>
<text x="20" y="73.9">•</text>
<text x="25" y="73.9">Optimized for ultra-low EMI requirements</text>
<text x="111.1" y="73.3">supply range industrial and high cell count battery</text>
<text x="111.1" y="77.6">pack applications.</text>
<text x="20" y="82.9">•</text>
<text x="25" y="78.6">–</text>
<text x="25" y="82.9">Suited for scalable Industrial power supplies and</text>
<text x="30" y="78.6">Meets CISPR 25 class 5 standard</text>
<text x="111.1" y="83.9">With</text>
<text x="122" y="83.9">integrated</text>
<text x="141.6" y="83.9">high-side</text>
<text x="159.7" y="83.9">and</text>
<text x="169.5" y="83.9">low-side</text>
<text x="186.3" y="83.9">power</text>
<text x="25" y="87.1">battery packs</text>
<text x="111.1" y="88.2">MOSFETs, the LM5164 delivers up to 1-A of output</text>
<text x="25" y="91.9">–</text>
<text x="30" y="91.9">Low minimum on- and off-times of 50 ns</text>
<text x="111.1" y="92.4">current. A constant on-time (COT) control architecture</text>
<text x="25" y="96.1">–</text>
<text x="25" y="100.3">–</text>
<text x="30" y="96.1">Adjustable switching frequency up to 1 MHz</text>
<text x="30" y="100.3">Diode emulation for high light-load efficiency</text>
<text x="111.1" y="96.6">provides nearly constant switching frequency with</text>
<text x="111.1" y="100.9">excellent load and line transient response. Additional</text>
<text x="25" y="104.6">–</text>
<text x="30" y="104.6">10.5-µA no-load input quiescent current</text>
<text x="111.1" y="105.1">features</text>
<text x="126.4" y="105.1">of the</text>
<text x="139.4" y="105.1">LM5164</text>
<text x="154.8" y="105.1">include</text>
<text x="168.5" y="105.1">ultra-low</text>
<text x="184.4" y="105.1">I</text>
<text x="190" y="105.1">and</text>
<text x="20" y="113">•</text>
<text x="25" y="108.8">–</text>
<text x="25" y="113">Integration reduces solution size and cost</text>
<text x="30" y="108.8">3-µA shutdown quiescent current</text>
<text x="111.1" y="113.6">efficiency,</text>
<text x="111.1" y="109.3">diode emulation mode operation for high light-load</text>
<text x="129.1" y="113.6">innovative</text>
<text x="147.6" y="113.6">peak</text>
<text x="157.9" y="113.6">and</text>
<text x="166.4" y="113.6">valley</text>
<text x="178.1" y="113.6">overcurrent</text>
<text x="25" y="117.8">–</text>
<text x="30" y="117.8">COT mode control architecture</text>
<text x="111.1" y="117.8">protection, integrated VCC bias supply and bootstrap</text>
<text x="25" y="122">–</text>
<text x="30" y="122">Integrated 0.725-Ω NFET buck switch</text>
<text x="111.1" y="122">diode, precision enable and input UVLO, and thermal</text>
<text x="25" y="126.3">–</text>
<text x="30" y="126.3">Integrated 0.34-Ω NFET synchronous rectifier</text>
<text x="30" y="130.5">eliminates external Schottky diode</text>
<text x="111.1" y="126.3">shutdown</text>
<text x="111.1" y="130.5">open-drain PGOOD indicator provides sequencing,</text>
<text x="129" y="126.3">protection</text>
<text x="147.3" y="126.3">with</text>
<text x="156.4" y="126.3">automatic</text>
<text x="174.5" y="126.3">recovery.</text>
<text x="191.6" y="126.3">An</text>
<text x="25" y="134.7">–</text>
<text x="30" y="134.7">1.2-V internal voltage reference</text>
<text x="111.1" y="134.7">fault</text>
<text x="120.3" y="134.7">reporting,</text>
<text x="137.7" y="134.7">and</text>
<text x="146.1" y="134.7">output</text>
<text x="158.5" y="134.7">voltage</text>
<text x="172.4" y="134.7">monitoring.The</text>
<text x="25" y="139">–</text>
<text x="25" y="143.2">–</text>
<text x="30" y="139">No loop compensation components</text>
<text x="30" y="143.2">Internal VCC bias regulator and boot diode</text>
<text x="111.1" y="139">LM5164</text>
<text x="111.1" y="143.2">pin</text>
<text x="118.9" y="143.2">SO</text>
<text x="126.5" y="139">is</text>
<text x="127.2" y="143.2">PowerPAD</text>
<text x="131.7" y="139">available</text>
<text x="148.2" y="139">in</text>
<text x="149.9" y="143.2">package.</text>
<text x="153.6" y="139">a</text>
<text x="158.2" y="139">thermally-enhanced,</text>
<text x="167.3" y="143.2">Its</text>
<text x="174.2" y="143.2">1.27-mm</text>
<text x="191.2" y="143.2">pin</text>
<text x="192.8" y="139">8-</text>
<text x="25" y="147.4">–</text>
<text x="30" y="147.4">Open-drain power good indicator</text>
<text x="111.1" y="147.4">pitch</text>
<text x="121.3" y="147.4">provides</text>
<text x="137.4" y="147.4">adequate</text>
<text x="154.9" y="147.4">spacing</text>
<text x="169.8" y="147.4">for</text>
<text x="176.7" y="147.4">high-voltage</text>
<text x="20" y="155.9">•</text>
<text x="25" y="151.7">–</text>
<text x="25" y="155.9">Create a custom regulator design using</text>
<text x="30" y="151.7">8-Pin SOIC package with PowerPAD™</text>
<text x="111.1" y="151.7">applications.</text>
<text x="111.1" y="158">The LM5164 is available in a thermally-enhanced,</text>
<text x="111.1" y="166.5">pitch</text>
<text x="111.1" y="162.2">8-pin</text>
<text x="121.3" y="166.5">provides</text>
<text x="121.6" y="162.2">SO</text>
<text x="129.2" y="162.2">PowerPAD</text>
<text x="137.4" y="166.5">adequate</text>
<text x="151.5" y="162.2">package.</text>
<text x="154.9" y="166.5">spacing</text>
<text x="168.4" y="162.2">Its</text>
<text x="169.8" y="166.5">for</text>
<text x="174.7" y="162.2">1.27-mm</text>
<text x="176.7" y="166.5">high-voltage</text>
<text x="191.2" y="162.2">pin</text>
<text x="20" y="172.8">•</text>
<text x="111.1" y="170.7">applications.</text>
<text x="20" y="177.1">•</text>
<text x="136" y="177.1">Device Information</text>
<text x="20" y="181.3">•</text>
<text x="20" y="194">The LM5164 synchronous buck converter is designed</text>
<text x="20" y="198.2">to</text>
<text x="26.4" y="198.2">regulate</text>
<text x="42.5" y="198.2">over</text>
<text x="52.8" y="198.2">a</text>
<text x="58.2" y="198.2">wide</text>
<text x="68.9" y="198.2">input</text>
<text x="80" y="198.2">voltage</text>
<text x="94.8" y="198.2">range,</text>
<text x="47.9" y="243.5">Typical Application</text>
<text x="116.6" y="243.9">Typical Application Efficiency, V</text>
<text x="176.9" y="243.9">= 12 V</text>
</g>
<g font-size="3.5" fill="#00f">
<text x="25" y="160.1">WEBENCH</text>
<text x="46" y="160.1">power designer</text>
<text x="25" y="172.8">Industrial battery pack (≥10S)</text>
<text x="25" y="177.1">Battery pack – e-bike/e-scooter/LEV</text>
<text x="25" y="181.3">Motor drives, drones, communications equipment</text>
</g>
<text font-size="3.2" fill="#00f" x="185.2" y="21.1">LM5164</text>
<g font-size="2.8">
<text x="114.9" y="181.5">PART NUMBER</text>
<text x="140.2" y="181.5">PACKAGE</text>
<text x="168.4" y="181.5">BODY SIZE (NOM)</text>
<text x="111.9" y="186.4">LM5164</text>
<text x="140.2" y="186.4">SO PowerPAD (8)</text>
<text x="168.4" y="186.4">4.89 mm × 3.90 mm</text>
<text x="111.1" y="193.2">(1)</text>
<text x="118.6" y="193.2">For all available packages, see the orderable addendum at</text>
<text x="118.6" y="196.6">the end of the data sheet.</text>
<text x="27.9" y="265.5">An IMPORTANT NOTICE at the end of this data sheet addresses availability, warranty, changes, use in safety-critical applications,</text>
<text x="27.9" y="268.9">intellectual property matters and other important disclaimers. PRODUCTION DATA.</text>
</g>
<g font-size="2.6">
<text x="185.4" y="105.8">Q</text>
<text x="144.1" y="142.3">™</text>
<text x="146.2" y="161.4">™</text>
<text x="170.4" y="244.6">OUT</text>
</g>
<g font-size="2.6" fill="#00f">
<text x="43" y="159.3">®</text>
<text x="167.8" y="175.9">(1)</text>
</g>
<text font-size="2.5" x="128.8" y="24.3">SNVSAU4B – SEPTEMBER 2018 – REVISED AUGUST 2023</text>
<text font-size="2.3" x="51.7" y="212.4">LM5164</text>
<g font-size="2.1">
<text x="47.3" y="208.9">VIN</text>
<text x="60.9" y="208.9">SW</text>
<text x="47.6" y="216.1">EN/UVLO</text>
<text x="60.3" y="216.2">BST</text>
<text x="47.4" y="222.7">RON</text>
<text x="61.6" y="222.6">FB</text>
<text x="47.5" y="229.6">GND</text>
<text x="56.5" y="229.5">PGOOD</text>
</g>
<g font-size="1.8">
<text x="75" y="203.2">L</text>
<text x="89.4" y="202.9">V</text>
<text x="93.7" y="202.9">= 12 V</text>
<text x="28.2" y="205.6">V</text>
<text x="31.2" y="205.6">= 6 V...100 V</text>
<text x="54.9" y="204.4">U</text>
<text x="73.5" y="205.6">68 µH</text>
<text x="90.2" y="205.4">I</text>
<text x="93.7" y="205.4">= 1 A</text>
<text x="30.1" y="213.5">C</text>
<text x="69.4" y="213.9">2.2 nF R</text>
<text x="70.2" y="211.3">C</text>
<text x="28.7" y="216.1">2.2 µF</text>
<text x="74.6" y="216.4">448 k:</text>
<text x="89.8" y="220.9">47 µF</text>
<text x="90.2" y="218.4">C</text>
<text x="34.9" y="227.3">100 k:</text>
<text x="35.8" y="224.8">R</text>
<text x="75.3" y="225.9">R</text>
<text x="73.8" y="228.4">49.9 k:</text>
<text x="76.1" y="237.6">*V</text>
<text x="81.1" y="237.6">tracks V</text>
<text x="89.4" y="237.6">if V</text>
<text x="93.6" y="237.6">&lt; 12 V</text>
</g>
<g font-size="1.7">
<text x="128.2" y="201.9">100</text>
<text x="129.2" y="206.7">90</text>
<text x="129.2" y="211.5">80</text>
<text x="129.2" y="221">60</text>
<text x="129.2" y="216.2">70</text>
<text x="126.6" y="223.4" transform="rotate(-90 126.6 223.4)">Efficiency (%)</text>
<text x="129.2" y="225.8">50</text>
<text x="170.5" y="227.4">V</text>
<text x="173.4" y="227.4">= 14V</text>
<text x="129.2" y="230.6">40</text>
<text x="170.5" y="229.4">V</text>
<text x="170.5" y="231.4">V</text>
<text x="170.5" y="233.4">V</text>
<text x="173.4" y="229.4">= 24V</text>
<text x="173.4" y="231.4">= 48V</text>
<text x="173.4" y="233.4">= 72V</text>
<text x="129.2" y="235.3">30</text>
<text x="129.7" y="237.3">0.001</text>
<text x="145.8" y="237.3">0.01</text>
<text x="152" y="239.3">Load (A)</text>
<text x="161.9" y="237.3">0.1</text>
<text x="178.3" y="237.3">1</text>
</g>
<g font-size="1.3">
<text x="171.7" y="227.7">IN</text>
<text x="171.7" y="229.7">IN</text>
<text x="171.7" y="231.7">IN</text>
<text x="171.7" y="233.6">IN</text>
</g>
<g font-size="1.2">
<text x="76" y="203.4">O</text>
<text x="90.6" y="203.1">OUT</text>
<text x="29.5" y="205.9">IN</text>
<text x="56.2" y="204.6">1</text>
<text x="90.7" y="205.6">OUT</text>
<text x="31.4" y="213.8">IN</text>
<text x="71.5" y="211.5">BST</text>
<text x="77.2" y="214.2">FB1</text>
<text x="91.6" y="218.6">OUT</text>
<text x="37.2" y="225">RON</text>
<text x="76.6" y="226.1">FB2</text>
<text x="78.1" y="237.9">OUT</text>
<text x="87.7" y="237.9">IN</text>
<text x="92.1" y="237.9">IN</text>
</g>
</svg>
